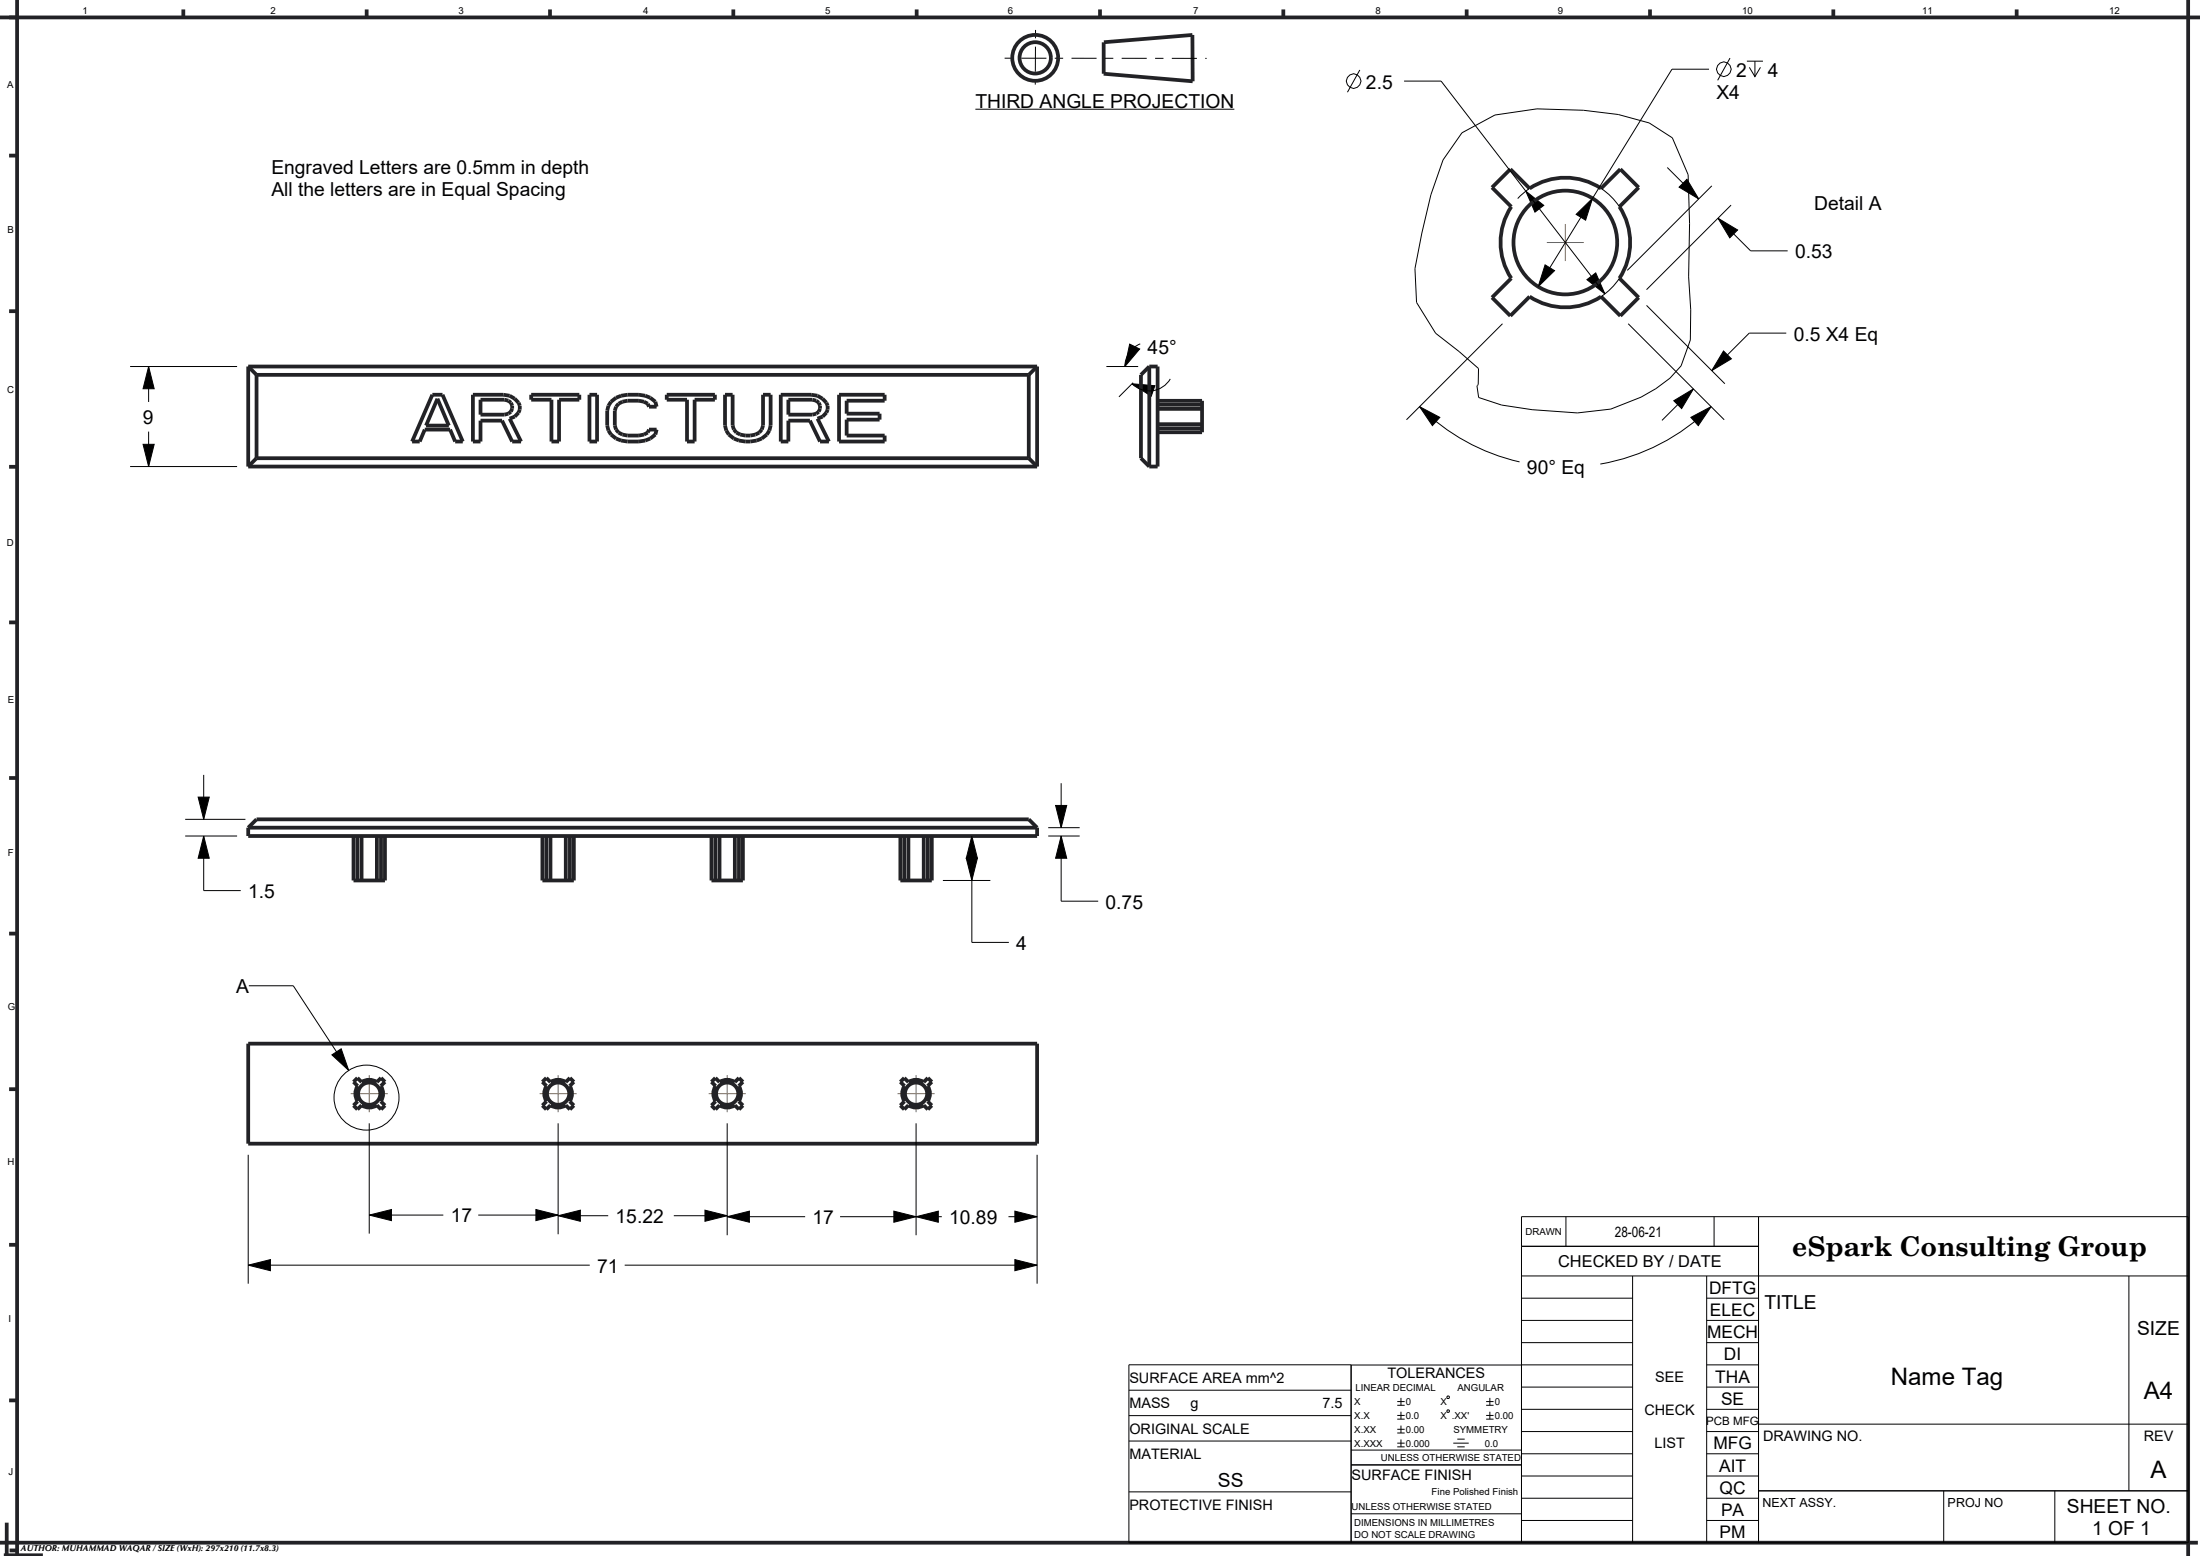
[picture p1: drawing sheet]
<svg xmlns="http://www.w3.org/2000/svg" width="297mm" height="210mm" viewBox="0 0 297 210" stroke-linecap="round" stroke-linejoin="round" font-family="sans-serif">
<g fill="none" stroke="#000" stroke-width=".14">
<path d="M131.7 14.7h34.9M183.6 9.4l-1.7 3M189.5 10.9h5l22.2 28.8M197.4 17.9l4.4-2.4 5.7-.8 6.3 .2 4.7 .6 4.1 1.1 3.2 2 2.1 5 .2 6.6-.1 7.2 .2 4.4v4.1l-1.2 3.5-1.6 1.6-1.8 1.4-2.1 1.2-4 1.6-4.6 .5-6.1-.4-4.1-.6-3.1-1.1-.2-1.5 .2-.2v-2.2l-2.6-2.3-3.2-2.4-2.6-4.2-.2-4.5 1-4.8 1.2-5.2 1.6-4.7zM230.7 9.3h-5l-18 29.4M233.6 7.8l-1.7 3M235.8 8.3h2.2M236.2 9.1l.7 1.2 .8-1.2M236.9 8.3v2M206 25.8l2.4 1.9-1.2 .9zM206.5 25.4l-1.6 1.4M208.6 35.7l1.3 .8-2.2 2.2z"/>
<path d="M212.8 28.9l2.2-2.1-.9 2.9zM214.2 37.7l1.2-.9 1.3 2.9zM216.1 25.4l1.4 1.1 1.1 1.4M218.6 37.6l-1.1 1.3-1.4 1.1M225.1 22.6l4.2 4.2M226.7 25.3l1-1.1 1.6 2.6zM231.1 25.1l-11.4 11.4M231.9 29.4l2.7 1.6-1.1 1.1zM231.9 29.4l4.4 4.5h5M233.7 27.7l-11.4 11.4M17.6 49.5h14.4M19.3 60h1.5l-.7 3z"/>
<path d="M20.1 49.5l.7 3h-1.5zM20.1 49.5v4.7M20.1 58.2v4.8M149.4 49.5h4.3M152.5 46.4l1.4 .7-2 2.4zM152.8 51.8l3.1 .3-.5 1.4zM153 51.7l-1.9 1.9M153.9 46.4a3.3 3.3 0 0 0-2 3.1M158 51.1a3.3 3.3 0 0 1-5.2 .7M191.6 54.9l2.8 1.4-1 1.1zM191.6 54.9a27.8 27.8 0 0 0 13.5 7.4M202.8 43.7l-12.9 13"/>
<path d="M219.8 43.7l13 13M222.3 41.2l10.6 10.6M226 54.1l2.6-1.6-1.6 2.6zM228.3 56.3l2.7-1.4-1.7 2.5zM228.6 52.5l-4.2 4.2M231 54.9a27.8 27.8 0 0 1-15 7.7M232.7 47.4l1 1-2.6 1.6zM241.1 45h-5l-5 5M17.6 63h14.4M25 112.8h7M25 110.6h8.1M26.7 107.6h1.5l-.7 3z"/>
<path d="M27.5 112.8l.7 3h-1.5zM27.5 104.6v6M27.5 112.8v7.4h5M127.3 118.8h6.4M130.4 115.8h1.5l-.7 3zM131.2 112.8l.7 3h-1.5zM131.2 112.8v14.4h5M141.5 112.8h4.3M141.5 111.7h4.3M142.5 108.7h1.5l-.7 3zM143.3 112.8l.7 3h-1.5zM143.3 112.8v8.8h5"/>
<path d="M143.3 105.7v6M33.6 133h6l7.5 11.5M33.5 155.9v17.3M44.8 142.4l1.3-.9 1 3zM49.8 151.6v14.9M75.3 151.6v15M98.2 151.6v15.1M123.7 151.6v15.1M140 155.9v17.3M33.5 170.7l3-.7v1.5zM33.5 170.7h46.1M49.8 164l3-.8v1.5z"/>
<path d="M49.8 164h10M64.6 164h10.7M72.3 163.2l3 .8-3 .7zM75.3 164.1l3-.8v1.5zM75.3 164.1h6.8M84.3 170.7h55.7M91 164.1h7.2M95.2 163.3l3 .8-3 .7zM98.2 164.2l3-.7v1.5zM98.2 164.2h10.5M113.4 164.2h13.7M120.7 163.5l3 .7-3 .8z"/>
<path d="M123.7 164.2l3-.7v1.5zM136.1 164.2h3.9M137 170l3 .7-3 .8zM137 163.5l3 .7-3 .8zM205.4 178.2h15M205.4 175.2h15M205.4 168.2h32M211.4 164.2v4M220.4 172.2v36M230.4 178.2h7M230.4 175.2h7M230.4 172.2v36"/>
<path d="M231.4 164.2v4M237.4 164.2v44M287.4 172.2v29M295.4 172.2h-90M152.4 194.5h30M152.4 191.1h30M152.4 187.6h30M182.4 195.7h23M182.4 184.2h23M188.6 194.8h1M188.6 195.3h1M188.6 192.9h1"/>
<path d="M188.6 193.4h1M188.6 191h1M188.6 191.5h1M188.6 189.2h1M188.6 189.7h1M189.1 188.7v1M189.1 190.5v1M189.1 192.4v1M189.1 194.3v1M195.3 190.4l.3-.1 .1 .2-.3 .1zM195.4 188.4l.3 .1-.1 .2h-.3zM196.2 194.8h2.1"/>
<path d="M196.7 194.2h1M196.7 195.3h1M200.6 191h1M200.6 191.5h1M200.6 189.2h1M200.6 189.7h1M201.1 188.7v1M201.1 190.5v1M205.4 199.2h15M205.4 196.2h15M205.4 193.2h15M205.4 190.2h15"/>
<path d="M205.4 187.2h15M205.4 184.2h15M205.4 181.2h15M205.4 197.7h-23M230.4 199.2h7M230.4 196.2h7M230.4 193.2h7M230.4 190.2h7M230.4 187.2h7M230.4 184.2h7M230.4 181.2h7M237.4 192.2h58"/>
<path d="M152.4 201.3h30M182.4 204.3h23M205.4 208.2v-44h90v44h-143v-24h30v24M205.4 205.2h15M205.4 202.2h15M230.4 205.2h7M230.4 202.2h7M237.4 201.2h58M262.4 201.2v7M277.4 201.2v7"/>
<circle cx="182.7" cy="10.9" r=".98"/>
<circle cx="232.7" cy="9.3" r=".98"/>
<circle cx="49.5" cy="148.1" r="4.4"/>
</g>
<g fill="#000">
<path d="M206 25.8l2.4 1.9-1.2 .9zM208.6 35.7l1.3 .8-2.2 2.2zM212.8 28.9l2.2-2.1-.9 2.9zM214.2 37.7l1.2-.9 1.3 2.9zM226.7 25.3l1-1.1 1.6 2.6zM231.9 29.4l2.7 1.6-1.1 1.1zM20.1 49.5l.7 3h-1.5zM152.5 46.4l1.4 .7-2 2.4zM152.8 51.8l3.1 .3-.5 1.4zM191.6 54.9l2.8 1.4-1 1.1zM226 54.1l2.6-1.6-1.6 2.6zM228.3 56.3l2.7-1.4-1.7 2.5z"/>
<path d="M232.7 47.4l1 1-2.6 1.6zM19.3 60h1.5l-.7 3zM26.7 107.6h1.5l-.7 3zM27.5 112.8l.7 3h-1.5zM130.4 115.8h1.5l-.7 3zM131.2 112.8l.7 3h-1.5zM143.3 112.8l.7 3h-1.5zM142.5 108.7h1.5l-.7 3zM44.8 142.4l1.3-.9 1 3zM33.5 170.7l3-.7v1.5zM49.8 164l3-.8v1.5zM75.3 164.1l3-.8v1.5z"/>
<path d="M72.3 163.2l3 .8-3 .7zM98.2 164.2l3-.7v1.5zM95.2 163.3l3 .8-3 .7zM123.7 164.2l3-.7v1.5zM120.7 163.5l3 .7-3 .8zM137 170l3 .7-3 .8zM137 163.5l3 .7-3 .8z"/>
</g>
<g fill="none" stroke="#222226" stroke-width=".51">
<path d="M0 2.4h297M1.2 2.4h1.1M2.3 0v210M24.8 1.3v1.1M49.5 1.3v1.1M74.3 1.3v1.1M99 1.3v1.1M123.8 1.3v1.1M148.5 1.3v1.1M149 5.7l12-1v6.3l-12-1.1v-4.2M173.2 1.3v1.1M198 1.3v1.1"/>
<path d="M222.7 1.3v1.1M247.5 1.3v1.1M272.3 1.3v1.1M295.4 0v210M1.2 21h1.1M201.4 25.3l2.5-2.5 2.6 2.6a8.7 8.7 0 0 1 9.6 0l2.6-2.6 2.5 2.5-2.6 2.6a8.8 8.8 0 0 1 0 9.7l2.6 2.6-2.5 2.4-2.6-2.6a8.8 8.8 0 0 1-9.6 0l-2.6 2.6-2.5-2.4 2.6-2.6a8.8 8.8 0 0 1 0-9.7zM1.2 42h1.1M33.5 49.5v13.5M33.5 49.5l1.1 1.1M33.5 49.5h106.5M34.6 50.6v11.2M34.6 50.6h104.3"/>
<path d="M58.4 53.3h1.3l2.8 6.3h-1.1l-.6-1.6h-3.5l-.6 1.6h-1.1zM59.1 53.8l1.5 3.6h-3.1zM63.8 53.3h4.1a2.34 2.34 0 0 1 2.3 1.5 1.55 1.55 0 0 1-1.4 1.7l1.5 3.1h-1.2l-1.3-2.8h-2.9v2.8h-1.1zM64.9 53.9h3.2a1.01 1.01 0 0 1 1.1 1.1 1.01 1.01 0 0 1-1.1 1h-3.2zM71.7 53.3h6.5v.6h-2.7v5.7h-1.1v-5.7h-2.7zM79.6 53.3h1v6.3h-1zM82.5 54.2l.7-.5a6.1 6.1 0 0 1 4.6 0l.7 .5 .1 .7h-1l-.2-.4a4.3 4.3 0 0 0-3.9 0l-.3 .4-.2 .5v2a1.6 1.6 0 0 0 1.7 1.4h1.5l.7-.1 .5-.3 .2-.4h1l-.1 .7-.7 .5a6.1 6.1 0 0 1-4.6 0l-.7-.5-.4-.6-.1-.7v-2l.1-.6zM90 53.3h6.5v.6h-2.7v5.7h-1.1v-5.7h-2.7zM97.9 53.3h1v4.1a1.6 1.6 0 0 0 1.7 1.4 2.2 2.2 0 0 0 2.2-.8l.2-.6v-4.1h1v4.1a2.32 2.32 0 0 1-1.8 2.1 4.1 4.1 0 0 1-3.8-.8l-.4-.6-.1-.7zM105.4 53.3h4.1a2.34 2.34 0 0 1 2.2 1.5 1.55 1.55 0 0 1-1.3 1.7l1.5 3.1h-1.2l-1.4-2.8h-2.9v2.8h-1zM106.4 53.9h3.3a1.01 1.01 0 0 1 1 1.1 1.01 1.01 0 0 1-1 1h-3.3zM113.3 53.3h6.1v.8h-5.1v1.7h4.4v.8h-4.4v2.2h5.1v.8h-6.1z"/>
<path d="M138.9 50.6v11.2M140 49.5l-1.1 1.1M140 49.5v13.5M155.2 49.5h1.1v13.5h-1.1M155.2 49.5l-1.2 1.1v11.2l1.2 1.2M155.2 49.5v13.5M156.3 54.1h6v4.2h-6M156.3 57.8h6M156.3 57.2h6M156.3 55.2h6M156.3 54.6h6M1.2 63h1.1"/>
<path d="M33.5 63h106.5M34.6 61.8l-1.1 1.2M34.6 61.8h104.3M138.9 61.8l1.1 1.2M1.2 84h1.1M1.2 105h1.1M33.5 111.7v1.1h106.5v-1.1M33.5 111.7l1.1-1.1h104.3l1.1 1.1M33.5 111.7h106.5M47.7 112.8v6h4.3v-6M48.3 112.8v6M48.8 112.8v6"/>
<path d="M50.9 112.8v6M51.4 112.8v6M73.2 112.8v6h4.3v-6M73.8 112.8v6M74.3 112.8v6M76.4 112.8v6M76.9 112.8v6M96 112.8v6h4.3v-6M96.6 112.8v6M97.1 112.8v6M99.2 112.8v6M99.8 112.8v6"/>
<path d="M121.5 112.8v6h4.3v-6M122.1 112.8v6M122.6 112.8v6M124.7 112.8v6M125.3 112.8v6M1.2 126h1.1M1.2 147h1.1M33.5 140.9h106.5v13.5h-106.5zM47.7 146l.6-.5 .5 .5a1.87 1.87 0 0 1 2.1 0l.5-.5 .6 .5-.6 .6a1.87 1.87 0 0 1 0 2l.6 .6-.6 .5-.5-.5a1.87 1.87 0 0 1-2.1 0l-.5 .5-.6-.5 .6-.6a1.87 1.87 0 0 1 0-2zM73.2 146l.6-.5 .5 .5a1.87 1.87 0 0 1 2.1 0l.5-.5 .6 .5-.6 .6a1.87 1.87 0 0 1 0 2l.6 .6-.6 .5-.5-.5a1.87 1.87 0 0 1-2.1 0l-.5 .5-.6-.5 .6-.6a1.87 1.87 0 0 1 0-2zM96 146l.6-.5 .5 .5a1.87 1.87 0 0 1 2.1 0l.6-.5 .5 .5-.6 .6a1.87 1.87 0 0 1 0 2l.6 .6-.5 .5-.6-.5a1.87 1.87 0 0 1-2.1 0l-.5 .5-.6-.5 .6-.6a1.87 1.87 0 0 1 0-2zM121.5 146l.6-.5 .5 .5a1.87 1.87 0 0 1 2.1 0l.6-.5 .5 .5-.6 .6a1.87 1.87 0 0 1 0 2l.6 .6-.5 .5-.6-.5a1.87 1.87 0 0 1-2.1 0l-.5 .5-.6-.5 .6-.6a1.87 1.87 0 0 1 0-2z"/>
<path d="M1.2 168h1.1M1.2 189h1.1M.5 209.9h5.3M.9 205.5v4.6M1.3 209.2h1.1M296.7 208.2h-296.7"/>
<circle cx="139.8" cy="7.8" r="3.1"/>
<circle cx="139.8" cy="7.8" r="2.12"/>
<circle cx="211.3" cy="32.7" r="7"/>
<circle cx="49.8" cy="147.6" r="1.5"/>
<circle cx="75.3" cy="147.6" r="1.5"/>
<circle cx="98.2" cy="147.6" r="1.5"/>
<circle cx="123.7" cy="147.6" r="1.5"/>
</g>
<path d="M135.6 7.9h27.3M139.8 4v7.4" fill="none" stroke="#000" stroke-width=".14" stroke-dasharray="1.1 1.1 3.4 1.1" stroke-linecap="butt"/>
<path d="M208.8 32.7h5M211.3 30.2v5M47.3 147.6h5M49.8 145.1v5M72.8 147.6h5M75.3 145.1v5M95.7 147.6h5M98.2 145.1v5M121.2 147.6h5M123.7 145.1v5" fill="none" stroke="#963" stroke-width=".14"/>
<text font-size="3.7" x="242" y="169.6">eSpark Consulting Group</text>
<g font-size="3.3">
<text x="255.3" y="187">Name Tag</text>
<text x="289.4" y="188.8">A4</text>
<text x="290.3" y="199.5">A</text>
</g>
<g font-size="2.6">
<text x="184.4" y="11.9">2.5</text>
<text x="234.4" y="10.3">2</text>
<text x="238.7" y="10.3">4</text>
<text x="131.7" y="14.5">THIRD ANGLE PROJECTION</text>
<text x="231.7" y="13.3">X4</text>
<text x="36.6" y="23.5">Engraved Letters are 0.5mm in depth</text>
<text x="36.6" y="26.5">All the letters are in Equal Spacing</text>
<text x="244.9" y="28.3">Detail A</text>
<text x="242.3" y="34.9">0.53</text>
<text x="154.9" y="47.8">45°</text>
<text x="242.1" y="46">0.5 X4 Eq</text>
<text x="19.3" y="57.2">9</text>
<text x="206.1" y="64">90° Eq</text>
<text x="33.5" y="121.2">1.5</text>
<text x="149.3" y="122.6">0.75</text>
<text x="137.2" y="128.2">4</text>
<text x="31.9" y="134">A</text>
<text x="60.8" y="165">17</text>
<text x="83.1" y="165.1">15.22</text>
<text x="109.7" y="165.2">17</text>
<text x="128.1" y="165.2">10.89</text>
<text x="80.6" y="171.7">71</text>
<text x="238.2" y="176.7">TITLE</text>
<text x="288.5" y="180.2">SIZE</text>
<text x="164.4" y="200.6">SS</text>
<text x="279" y="204.2">SHEET NO.</text>
<text x="282.4" y="207.2">1 OF 1</text>
</g>
<g font-size="2.3">
<text x="230.7" y="174.6">DFTG</text>
<text x="230.8" y="177.6">ELEC</text>
<text x="230.5" y="180.6">MECH</text>
<text x="232.7" y="183.6">DI</text>
<text x="231.6" y="186.6">THA</text>
<text x="232.3" y="189.6">SE</text>
<text x="231.3" y="195.6">MFG</text>
<text x="232.1" y="198.6">AIT</text>
<text x="232.1" y="201.6">QC</text>
<text x="232.1" y="207.6">PM</text>
<text x="232.3" y="204.6">PA</text>
</g>
<text font-size="2.2" x="210.3" y="171.1">CHECKED BY / DATE</text>
<g font-size="2">
<text x="218" y="167">28-06-21</text>
<text x="187.3" y="186">TOLERANCES</text>
<text x="152.5" y="190.1">MASS</text>
<text x="152.5" y="186.7">SURFACE AREA mm^2</text>
<text x="160.7" y="190.1">g</text>
<text x="178.5" y="190.1">7.5</text>
<text x="222" y="191">CHECK</text>
<text x="223.4" y="186.5">SEE</text>
<text x="152.5" y="196.9">MATERIAL</text>
<text x="152.5" y="193.5">ORIGINAL SCALE</text>
<text x="223.3" y="195.5">LIST</text>
<text x="238" y="194.5">DRAWING NO.</text>
<text x="289.4" y="194.5">REV</text>
<text x="152.5" y="203.8">PROTECTIVE FINISH</text>
<text x="182.5" y="199.8">SURFACE FINISH</text>
</g>
<g font-size="1.7">
<text x="237.9" y="203.4">NEXT ASSY.</text>
<text x="262.9" y="203.4">PROJ NO</text>
</g>
<text font-size="1.6" x="230.3" y="192.3">PCB MFG</text>
<g font-size="1.3">
<text x="11.1" y="1.9">1</text>
<text x="36.5" y="1.9">2</text>
<text x="61.9" y="1.9">3</text>
<text x="86.8" y="1.9">4</text>
<text x="111.4" y="1.9">5</text>
<text x="136.1" y="1.9">6</text>
<text x="161.1" y="1.9">7</text>
<text x="185.7" y="1.9">8</text>
<text x="210.3" y="1.9">9</text>
<text x="235.2" y="1.9">10</text>
<text x="259.5" y="1.9">11</text>
<text x="284.7" y="1.9">12</text>
<text x="1" y="11.9">A</text>
<text x="1" y="31.5">B</text>
<text x="1" y="53.1">C</text>
<text x=".9" y="73.7">D</text>
<text x="1.1" y="94.9">E</text>
<text x="1.1" y="115.5">F</text>
<text x="1" y="136.3">G</text>
<text x="1" y="157.2">H</text>
<text x="205.9" y="166.7">DRAWN</text>
<text x="1.1" y="178.4">I</text>
<text x="182.8" y="191.5">X.X</text>
<text x="182.8" y="189.7">X</text>
<text x="183" y="187.7">LINEAR DECIMAL</text>
<text x="189.8" y="191.5">0.0</text>
<text x="189.8" y="189.7">0</text>
<text x="194.5" y="191.5">X .XX'</text>
<text x="194.5" y="189.7">X</text>
<text x="196.8" y="187.7">ANGULAR</text>
<text x="201.8" y="191.5">0.00</text>
<text x="201.8" y="189.7">0</text>
<text x="182.8" y="195.3">X.XXX</text>
<text x="182.8" y="193.4">X.XX</text>
<text x="186.4" y="197.2">UNLESS OTHERWISE STATED</text>
<text x="189.8" y="195.3">0.000</text>
<text x="189.8" y="193.4">0.00</text>
<text x="196.2" y="193.4">SYMMETRY</text>
<text x="200.5" y="195.3">0.0</text>
<text x="1.2" y="199.1">J</text>
<text x="182.5" y="203.8">UNLESS OTHERWISE STATED</text>
<text x="193.3" y="201.8">Fine Polished Finish</text>
<text x="182.8" y="206">DIMENSIONS IN MILLIMETRES</text>
<text x="182.8" y="207.5">DO NOT SCALE DRAWING</text>
</g>
<text font-size="1.2" x="2.8" y="209.4">AUTHOR: MUHAMMAD WAQAR / SIZE (WxH): 297x210 (11.7x8.3)</text>
</svg>
